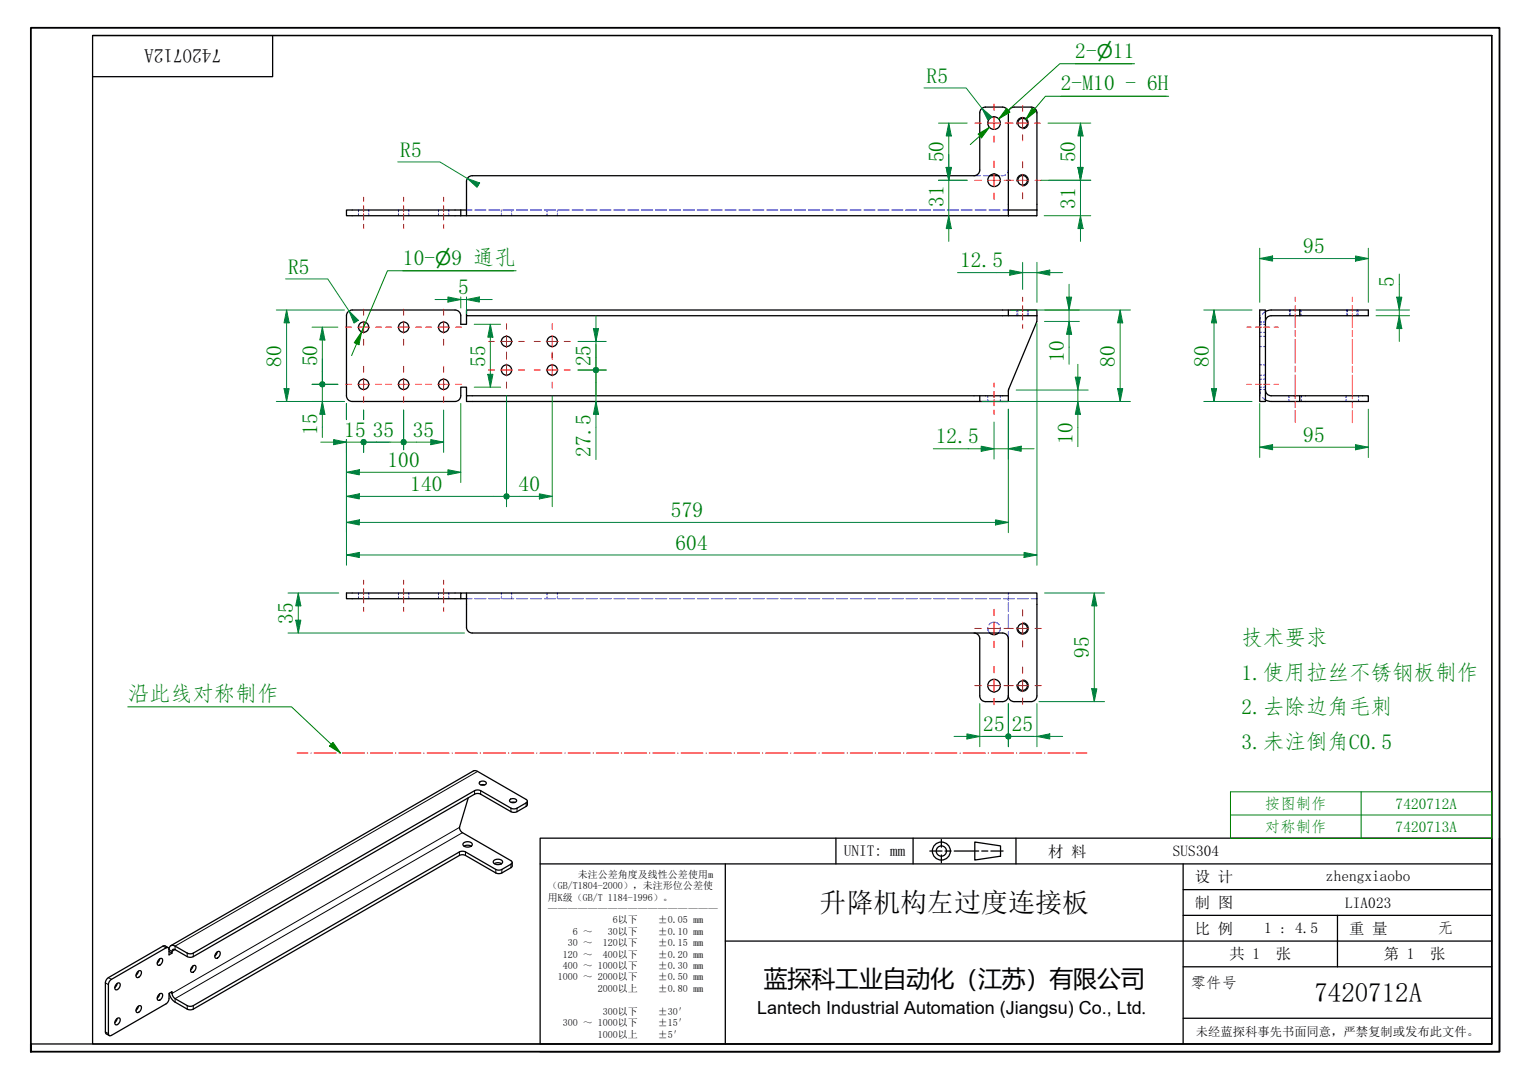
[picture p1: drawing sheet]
<svg xmlns="http://www.w3.org/2000/svg" width="297mm" height="210mm" viewBox="0 0 297 210" stroke-linecap="round" stroke-linejoin="round" font-family="sans-serif">
<g fill="none" stroke="#00f" stroke-width=".19">
<path d="M189.4 34.2h1.2M191.2 34.2h1.2M194.1 34.2h.3M195.5 34l-.9 .2M196 33l-.1 .6M69.7 40.8v.4M69.7 41.6v.3M71.7 40.8v.4M71.7 41.6v.3M77.5 40.8v.4M77.5 41.6v.3M79.5 40.8v.4"/>
<path d="M79.5 41.6v.3M85.2 40.8v.4M85.2 41.6v.3M87.2 40.8v.4M87.2 41.6v.3M90.7 40.8h1.1M92.3 40.8h2.2M95 40.8h2.2M97.5 40.8v.4M97.5 41.6v.3M97.7 40.8h2.2M99.5 40.8v.4"/>
<path d="M99.5 41.6v.3M100.4 40.8h2.2M103.1 40.8h2.2M105.8 40.8h2.2M106.4 40.8v.4M106.4 41.6v.3M108.4 40.8v.4M108.4 41.6v.3M108.5 40.8h2.2M111.2 40.8h2.2M113.9 40.8h2.2M116.6 40.8h2.2"/>
<path d="M119.3 40.8h2.2M122 40.8h2.2M124.7 40.8h2.2M127.4 40.8h2.2M130.1 40.8h2.2M132.8 40.8h2.2M135.5 40.8h2.2M138.2 40.8h2.2M140.9 40.8h2.2M143.6 40.8h2.2M146.3 40.8h2.2M149 40.8h2.2"/>
<path d="M151.7 40.8h2.2M154.4 40.8h2.2M157.1 40.8h2.2M159.8 40.8h2.2M162.5 40.8h2.2M165.2 40.8h2.2M167.9 40.8h2.2M170.6 40.8h2.2M173.3 40.8h2.2M176.1 40.8h2.1M178.8 40.8h2.1M181.5 40.8h2.1"/>
<path d="M184.2 40.8h2.1M186.9 40.8h2.1M189.6 40.8h2.1M192.3 40.8h2.1M195 40.8h1M192 76.9v.4M192 77.7v.3M194.5 76.9v.4M194.5 77.7v.3M197.7 60.3v.3M197.7 61v.4M197.9 60.3v.3"/>
<path d="M197.9 61v.4M199.7 60.3v.3M199.7 61v.4M199.9 60.3v.3M199.9 61v.4M244.9 75.8l.1 .8M244.9 63h.4M244.9 75.3h.4M244.9 67.4h.4M244.9 65.4h.4M244.9 72.9h.4M244.9 70.9h.4"/>
<path d="M244.9 75.7h.4M244.9 73.7h.4M244.9 64.6h.4M244.9 62.6h.4M245 61.7l-.1 .8M245.4 77.2l.6 .5M245.6 63h.4M245.6 75.3h.4M245.6 67.4h.4M245.6 65.4h.4M245.6 72.9h.4M245.6 70.9h.4"/>
<path d="M245.6 75.7h.4M245.6 73.7h.4M245.6 64.6h.4M245.6 62.6h.4M246 60.5l-.6 .5M250.6 76.9v.4M250.6 77.7v.3M250.7 60.3v.3M250.7 61v.4M250.8 60.3v.3M250.8 61v.4M252.7 60.3v.3"/>
<path d="M252.7 61v.4M252.9 60.3v.3M252.9 61v.4M253 76.9v.4M253 77.7v.3M261.7 76.9v.4M261.7 77.7v.3M261.8 60.3v.3M261.8 61v.4M262 60.3v.3M262 61v.4M263.8 60.3v.3"/>
<path d="M263.8 61v.4M264 60.3v.3M264 61v.4M264.1 76.9v.4M264.1 77.7v.3M69.7 115.3v.3M69.7 116v.4M71.7 115.3v.3M71.7 116v.4M77.5 115.3v.3M77.5 116v.4M79.5 115.3v.3"/>
<path d="M79.5 116v.4M85.2 115.3v.3M85.2 116v.4M87.2 115.3v.3M87.2 116v.4M90.7 116.4h1.1M92.3 116.4h2.2M95 116.4h2.2M97.5 115.3v.3M97.5 116v.4M97.7 116.4h2.2M99.5 115.3v.3"/>
<path d="M99.5 116v.4M100.4 116.4h2.2M103.1 116.4h2.2M105.8 116.4h2.2M106.4 115.3v.3M106.4 116v.4M108.4 115.3v.3M108.4 116v.4M108.5 116.4h2.2M111.2 116.4h2.2M113.9 116.4h2.2M116.6 116.4h2.2"/>
<path d="M119.3 116.4h2.2M122.1 116.4h2.1M124.8 116.4h2.1M127.5 116.4h2.1M130.2 116.4h2.1M132.9 116.4h2.1M135.6 116.4h2.1M138.3 116.4h2.1M141 116.4h2.1M143.7 116.4h2.1M146.4 116.4h2.2M149.1 116.4h2.2"/>
<path d="M151.8 116.4h2.2M154.5 116.4h2.2M157.2 116.4h2.2M159.9 116.4h2.2M162.6 116.4h2.2M165.3 116.4h2.2M168 116.4h2.2M170.7 116.4h2.2M173.4 116.4h2.2M176.1 116.4h2.2M178.8 116.4h2.2M181.5 116.4h2.2"/>
<path d="M184.2 116.4h2.2M186.9 116.4h2.2M189.7 116.4h2.1M192.4 116.4h2.1M195.1 116.4h2.1M196 116v.7M196 117.1v1.7M196 119.5v2.6M196 115.3v.3M196 116.4h.1M196 115.3h.1M197.8 116.4h2.1"/>
<path d="M200.5 116.4h1.1M201.6 116.4h.1M192 122l.1 .5 .3 .5M192.3 121.4a1.2 1.2 0 0 1 1.9 0M194.4 122v.5l-.3 .5M196 122.8v1.3"/>
</g>
<g fill="none" stroke="#000" stroke-width=".25">
<path d="M192.4 34.2h1.7M194.9 20.8a1.11 1.11 0 0 1 1.1 1.1M194.9 20.8h-3.3a1.11 1.11 0 0 0-1.1 1.1v11.1a1.11 1.11 0 0 1-1.1 1.2h-97.6a1.11 1.11 0 0 0-1.1 1.1v6.6M196 21.9a1.11 1.11 0 0 1 1.1-1.1h3.4a1.11 1.11 0 0 1 1.1 1.1v18.9M196 21.9v20M89.6 41.9h106.4M89.6 40.8v1.1M90.7 40.8h-23.3v1.1h22.2M196 40.8h5.6v1.1h-5.6M90.7 61.4v1.6h-1.1v-1.6a1.11 1.11 0 0 0-1.1-1.1h-20a1.11 1.11 0 0 0-1.1 1.1v15.5a1.11 1.11 0 0 0 1.1 1.1h20a1.11 1.11 0 0 0 1.1-1.1v-1.6h1.1v1.6M90.7 60.3h110.9v1.1h-110.9zM190.5 76.9v1.1h5.5v-1.1"/>
<path d="M196 76.9h-105.3v1.1h99.8M196 60.3v1.1M201.6 61.4l-.1 1.3-5.4 13-.1 1.2M244.9 60.3h1.1v17.7h-1.1zM246 75.8a1.11 1.11 0 0 0 1.1 1.1h5.6v1.1h-5.6l-1.1-.3M252.7 76.9h13.3v1.1h-13.3M252.7 60.3v1.1h-5.6a1.11 1.11 0 0 0-1.1 1.1M252.7 60.3h-5.6l-1.1 .2M252.7 60.3h13.3v1.1h-13.3M89.6 115.3h-22.2v1.1h22.2M90.7 116.4h-1.1v-1.1h112v20a1.12 1.12 0 0 1-1.1 1.1h-3.4a1.12 1.12 0 0 1-1.1-1.1M90.7 115.3v6.6a1.11 1.11 0 0 0 1.1 1.1h103.1"/>
<path d="M189.4 123a1.11 1.11 0 0 1 1.1 1.1v11.2a1.12 1.12 0 0 0 1.1 1.1h3.3M192.4 123a1.22 1.22 0 0 0 1.7 0M194.9 123a1.11 1.11 0 0 1 1.1 1.1v11.2M196 135.3a1.11 1.11 0 0 1-1.1 1.1M91 155.1l-1.6 5.6 .1 .7 .4 .4 9.4 5.5 .3 .3-.3 .4-1.9 1.1h-.8l-6.1-3.5-1-.1-51.9 29.9-1 .1-2.6-1.4-.5-.6-.1-.8-.5 .4-.1 1.2-.5 .8-10.6 6.1-.5 .1-.1-.4v-9.5l.1-.6 .5-.5 10.6-6.1h.4l.2 .4M93.2 152a.73 .73 0 0 1 .8-.2 .73 .73 0 0 1 .5 .5 .79 .79 0 0 1-1.3-.2zM93.5 152.5h.7M99.1 155.4a.73 .73 0 0 1 .8-.2 .73 .73 0 0 1 .5 .5 .79 .79 0 0 1-1.3-.2zM99.4 155.9h.7M102.5 155.7l-.1 .9-1.9 1.2-.8 .1-6.3-3.5-1-.1-54.8 31.6-1 .1-2.9-1.5-.2 .2-.1 .5-.5 .4v-1M90.1 163.8a1.13 1.13 0 0 1 1.7 .3 1.06 1.06 0 0 1-1.8 0zM90.2 164.5l.6-.2 .8 .2"/>
<path d="M96 167.3a1.12 1.12 0 0 1 1.7 .2 1.06 1.06 0 0 1-1.8 0zM96.1 167.9l.6-.2 .8 .2M99.6 167.6l-.1 .9-1.9 1.2-.8 .1-6.3-3.5-.4-.2-.6 .1-51.9 29.9-1 .1-2.6-1.4-.8-.9-.3-.9M22.7 198a.4 .4 0 0 1 .6-.1 .4 .4 0 0 1 0 .6 .63 .63 0 0 1-.9 .5v-.5zM22.7 191.2a.4 .4 0 0 1 .6-.1 .4 .4 0 0 1 0 .6 .63 .63 0 0 1-.9 .5v-.5zM22.8 197.9l-.5 .8M22.8 191.1l-.5 .8M26.8 195.6a.4 .4 0 0 1 .6-.1 .4 .4 0 0 1 .1 .6 .63 .63 0 0 1-1 .6v-.5zM26.8 188.8a.4 .4 0 0 1 .6-.1 .4 .4 0 0 1 .1 .6 .63 .63 0 0 1-1 .6v-.6zM26.9 195.6l-.5 .8M26.9 188.8l-.5 .8M30.9 193.2a.4 .4 0 0 1 .6-.1 .4 .4 0 0 1 .1 .6 .63 .63 0 0 1-1 .6v-.5z"/>
<path d="M30.9 186.4a.4 .4 0 0 1 .6-.1 .4 .4 0 0 1 .1 .6 .63 .63 0 0 1-1 .6v-.5zM31 193.2l-.4 .8M31 186.4l-.4 .8M32.7 184.2l-.7-.4-.3 .1-10.6 6.1-.4 .4-.2 .6v9.6l.1 .2 .6 .5M32.9 184.9l.5 .3M33.2 183.8l58.8-34h.4l.4 .1 9.7 5.7v.2l-.2 .3-1.8 1-.8 .1-6.3-3.5-1-.1-54.8 31.6-.6 .2-.4-.1-2.6-1.4a.72 .72 0 0 0-.8-.1 .72 .72 0 0 0-.3 .8M37.4 187.8a.4 .4 0 0 1 .6-.1 .4 .4 0 0 1 .1 .6 .63 .63 0 0 1-1 .5v-.5zM37.5 187.7l-.5 .8M42.1 185.1a.4 .4 0 0 1 .6-.1 .4 .4 0 0 1 .1 .6 .63 .63 0 0 1-1 .5v-.5zM42.2 185l-.4 .8"/>
<circle cx="193.2" cy="23.9" r="1.22"/>
<circle cx="193.2" cy="35" r="1.22"/>
<circle cx="198.8" cy="23.9" r=".93"/>
<circle cx="198.8" cy="35" r=".93"/>
<circle cx="70.7" cy="63.6" r="1"/>
<circle cx="70.7" cy="74.7" r="1"/>
<circle cx="78.5" cy="63.6" r="1"/>
<circle cx="78.5" cy="74.7" r="1"/>
<circle cx="86.2" cy="74.7" r="1"/>
<circle cx="86.2" cy="63.6" r="1"/>
<circle cx="98.5" cy="66.4" r="1"/>
<circle cx="98.5" cy="71.9" r="1"/>
<circle cx="107.4" cy="71.9" r="1"/>
<circle cx="107.4" cy="66.4" r="1"/>
<circle cx="193.2" cy="133.3" r="1.22"/>
<circle cx="198.8" cy="122.1" r=".93"/>
<circle cx="198.8" cy="133.3" r=".93"/>
</g>
<g fill="none" stroke="#000" stroke-width=".19">
<path d="M197.7 35.2a1.11 1.11 0 0 1 .9-1.3 1.11 1.11 0 0 1 1.3 .9 1.11 1.11 0 0 1-.9 1.3M197.7 24.1a1.11 1.11 0 0 1 .9-1.3 1.11 1.11 0 0 1 1.3 .9 1.11 1.11 0 0 1-.9 1.3M199 121a1.11 1.11 0 0 1 .9 1.3 1.11 1.11 0 0 1-1.3 .9 1.11 1.11 0 0 1-.9-1.3M199 132.2a1.11 1.11 0 0 1 .9 1.2 1.11 1.11 0 0 1-1.3 .9 1.11 1.11 0 0 1-.9-1.2M92.3 153.7v.7M92.8 149.9l-58.8 34v.7l-.6 .3-.5-.3M93.4 153.7v.7M99.3 157.1v.7M100.5 157.1v.7M102.3 156.1v.6M89.3 165.6v.7M89.3 160.8l-55.9 32.3-.2-.2"/>
<path d="M89.9 161.8l-55.9 32.3v.7M90.5 165.6v.7M96.4 169v.7M97.6 169v.7M99.3 168v.6M20.5 191l.6 .4M21.1 190l.6 .3M31.7 183.9l.6 .3M36.4 185.2v.7M36.4 195.4v.7M37.6 185.2v.7M37.6 195.4v.7"/>
<path d="M20.5 200.6l.6 .3"/>
</g>
<path d="M6 204.4v-1.5v1.5M6 202.9v-197.5h285.5v199h-285.5" fill="none" stroke="#000" stroke-width=".35"/>
<path d="M18 6.9h272v196h-272zM18 6.9h272M53 6.9v8h-35M290 6.9v196h-284" fill="none" stroke="#000" stroke-width=".25"/>
<g fill="none" stroke="#000" stroke-width=".25">
<path d="M105 162.9h185v40h-185zM105 167.9h185M141 167.9v35M162.5 162.9v5M177.5 162.9v5M180.8 165.4h2.3M183 163.2v1.5M183 166.2v1.5M183.7 165.4h1.2M185.5 165.4h4.8M189.5 163.7l5 .7v2l-5 .8zM190.8 165.4h1.2"/>
<path d="M192.6 165.4h2.4M197.5 162.9v5M230 167.9v35M230 177.9h60M230 172.9h60M260 177.9v10M291.5 162.9v41.5h-186.5M141 182.9h149M230 197.9h60M230 187.9h60"/>
<circle cx="183" cy="165.4" r="1.75"/>
<circle cx="183" cy="165.4" r="1"/>
</g>
<g fill="none" stroke="#f00" stroke-width=".19">
<path d="M57.7 146.4h2.2M60.4 146.4h.1M61 146.4h4.4M65.9 146.4h.1M66.5 146.4h4.4M71.4 146.4h.1M72 146.4h4.3M76.9 146.4h.1M77.5 146.4h4.3M82.4 146.4h.1M83 146.4h4.3M87.9 146.4h.1"/>
<path d="M88.5 146.4h4.3M93.3 146.4h.1M94 146.4h4.3M98.8 146.4h.1M99.5 146.4h4.3M104.3 146.4h.1M104.9 146.4h4.4M109.8 146.4h.1M110.4 146.4h4.3M115.3 146.4h.1M115.9 146.4h4.3M120.8 146.4h.1"/>
<path d="M121.4 146.4h4.3M126.3 146.4h.1M126.9 146.4h4.3M131.7 146.4h.1M132.4 146.4h4.3M137.2 146.4h.1M137.9 146.4h4.3M142.7 146.4h.1M143.3 146.4h4.4M148.2 146.4h.1M148.8 146.4h4.3M153.7 146.4h.1"/>
<path d="M154.3 146.4h4.3M159.2 146.4h.1M159.8 146.4h4.3M164.7 146.4h.1M165.3 146.4h4.3M170.1 146.4h.1M170.8 146.4h4.3M175.6 146.4h.1M176.3 146.4h4.3M181.1 146.4h.1M181.7 146.4h4.4M186.6 146.4h.1"/>
<path d="M187.2 146.4h4.3M192.1 146.4h.1M192.7 146.4h4.3M197.6 146.4h.1M198.2 146.4h4.3M203.1 146.4h.1M203.7 146.4h4.3M208.5 146.4h.1M209.2 146.4h2.1"/>
</g>
<g fill="none" stroke="#f00" stroke-width=".19">
<path d="M189.5 23.9h1.3M189.5 35h1.3M192 23.9h2.5M192 35h2.5M193.2 20.2v1.2M193.2 22.7v2.5M193.2 26.4v1.2M193.2 31.3v1.3M193.2 33.8v2.5M193.2 37.5v1.3M195.2 35h1.8M195.4 23.9h1.6"/>
<path d="M197.6 35h2.4M197.7 23.9h2.2M198.8 20.5v1.1M198.8 22.8v2.3M198.8 26.2v1.2M198.8 31.4v1.2M198.8 33.8v2.4M198.8 37.4v1.2M201.1 23.9h1.1M201.2 35h1.2M67.2 63.6h1.2M67.2 74.7h1.2"/>
<path d="M69.5 63.6h2.4M69.5 74.7h2.4M70.7 60.1v1.2M70.7 62.4v2.4M70.7 65.9v1.2M70.7 71.2v1.2M70.7 73.5v2.4M70.7 77v1.2M73 63.6h1.2M73 74.7h1.2M75 63.6h1.1M75 74.7h1.1"/>
<path d="M77.3 63.6h2.3M77.3 74.7h2.3M78.5 60.1v1.2M78.5 62.4v2.4M78.5 65.9v1.2M78.5 71.2v1.2M78.5 73.5v2.4M78.5 77v1.2M80.8 63.6h1.2M80.8 74.7h1.2M82.7 63.6h1.2M82.7 74.7h1.2"/>
<path d="M85.1 63.6h2.3M85.1 74.7h2.3M86.2 60.1v1.2M86.2 62.4v2.4M86.2 65.9v1.2M86.2 71.2v1.2M86.2 73.5v2.4M86.2 77v1.2M88.6 63.6h1.1M88.6 74.7h1.1M193.2 118.4v1.3M198.8 118.5v1.2"/>
<path d="M189.5 122.1h1.3M189.5 133.3h1.3M192 122.1h2.5M192 133.3h2.5M193.2 120.9v2.5M193.2 124.6v1.3M193.2 129.5v1.3M193.2 132v2.5M193.2 135.7v1.3M195.2 122.1h1.8M195.2 133.3h1.8M197.6 122.1h2.4"/>
<path d="M197.6 133.3h2.4M198.8 120.9v2.4M198.8 124.5v1.3M198.8 129.6v1.2M198.8 132v2.5M198.8 135.7v1.2M201.2 122.1h1.2M201.2 133.3h1.2"/>
</g>
<path d="M198.8 57.8v.8M198.8 59.4v1.2M193.2 74.4v.9M193.2 76.1v1.2M193.2 77.7v1.2M193.2 79.7v.8M198.8 61v1.2M198.8 63v.9" fill="none" stroke="#f00" stroke-width=".19"/>
<path d="M210 41.9v2.5" fill="none" stroke="#00803f" stroke-width=".19"/>
<path d="M210 41.9l.5 2.5h-1z" fill="#00803f"/>
<path d="M210 32.5v2.5M210 41.9l.5 2.5h-1z" fill="none" stroke="#00803f" stroke-width=".19"/>
<path d="M209.5 32.5h1l-.5 2.5z" fill="#00803f"/>
<path d="M203.9 35h8.1M209.5 32.5h1l-.5 2.5zM210 30v11.9M203 41.9h9M210 44.4v2.5" fill="none" stroke="#00803f" stroke-width=".19"/>
<path d="M209.5 32.5h1l-.5 2.5z" fill="#00803f"/>
<path d="M209.5 32.5h1l-.5 2.5zM210 23.9v2.5" fill="none" stroke="#00803f" stroke-width=".19"/>
<path d="M210 23.9l.5 2.5h-1z" fill="#00803f"/>
<path d="M202.4 35h9.6M203.7 23.9h8.3M210 23.9l.5 2.5h-1zM210 26.4v6.1" fill="none" stroke="#00803f" stroke-width=".19"/>
<path d="M206.2 18.7h21M201 21.3l-1.6 1.9" fill="none" stroke="#008000" stroke-width=".19"/>
<path d="M200.6 21l.8 .6-2 1.6z" fill="#008000"/>
<path d="M209 12.4h11.5M226.7 18.7h-23.5l-2.2 2.6M196 21.4l-1.9 1.7M200.6 21l.8 .6-2 1.6z" fill="none" stroke="#008000" stroke-width=".19"/>
<path d="M195.7 21.1l.6 .7-2.2 1.3z" fill="#008000"/>
<path d="M192.3 24.7l-1.8 1.7M195.7 21.1l.6 .7-2.2 1.3z" fill="none" stroke="#008000" stroke-width=".19"/>
<path d="M190.1 26.1l2.2-1.4-1.5 2.1z" fill="#008000"/>
<path d="M220 12.4h-14l-11.9 10.7M190.1 26.1l2.2-1.4-1.5 2.1zM190.5 26.4l-1.9 1.7" fill="none" stroke="#008000" stroke-width=".19"/>
<path d="M188 143.1h2.5" fill="none" stroke="#00803f" stroke-width=".19"/>
<path d="M188 142.6l2.5 .5-2.5 .5z" fill="#00803f"/>
<path d="M188 142.6l2.5 .5-2.5 .5zM196.6 143.1h1.9" fill="none" stroke="#00803f" stroke-width=".19"/>
<circle cx="196" cy="143.1" r=".62" fill="#00803f"/>
<path d="M190.5 136.8v8.3M196 136.8v8.3M185.5 143.1h2.5M190.5 143.1h5.5M198.5 143.1h2.5" fill="none" stroke="#00803f" stroke-width=".19"/>
<circle cx="196" cy="143.1" r=".62" fill="#00803f"/>
<path d="M201.6 143.1h2.5" fill="none" stroke="#00803f" stroke-width=".19"/>
<path d="M201.6 143.1l2.5-.5v1z" fill="#00803f"/>
<path d="M196.3 53h2.5M196 136.8v8.3M201.6 136.8v8.3M191 143.1h2.5M196 143.1h5.6M201.6 143.1l2.5-.5v1zM204.1 143.1h2.5" fill="none" stroke="#00803f" stroke-width=".19"/>
<path d="M196.3 52.5l2.5 .5-2.5 .5z" fill="#00803f"/>
<path d="M196.3 52.5l2.5 .5-2.5 .5zM201.6 53h2.5" fill="none" stroke="#00803f" stroke-width=".19"/>
<path d="M201.6 53l2.5-.5v1z" fill="#00803f"/>
<path d="M186.1 53h10.2M198.8 53h2.8M198.8 51v5.3M201.6 53l2.5-.5v1zM201.6 51v7.8M204.1 53h2.5M190.7 87.2h2.5" fill="none" stroke="#00803f" stroke-width=".19"/>
<path d="M190.7 86.7l2.5 .5-2.5 .5z" fill="#00803f"/>
<path d="M190.7 86.7l2.5 .5-2.5 .5zM196 87.2h2.5" fill="none" stroke="#00803f" stroke-width=".19"/>
<path d="M196 87.2l2.5-.5v1z" fill="#00803f"/>
<path d="M196 79.5v9.7M64.9 85.9h2.5M181.4 87.2h9.3M193.2 87.2h2.8M193.2 82v7.2M196 87.2l2.5-.5v1zM198.5 87.2h2.5" fill="none" stroke="#00803f" stroke-width=".19"/>
<path d="M64.9 85.4l2.5 .5-2.5 .5z" fill="#00803f"/>
<path d="M64.9 85.4l2.5 .5-2.5 .5zM71.3 85.9h1.9" fill="none" stroke="#00803f" stroke-width=".19"/>
<circle cx="70.7" cy="85.9" r=".62" fill="#00803f"/>
<path d="M67.4 78.4v3.2M70.7 79.7v1.9M62.4 85.9h2.5M67.4 85.9h3.3M67.4 85.4v2.5M70.7 85.4v2.5M71.3 85.9h4.4" fill="none" stroke="#00803f" stroke-width=".19"/>
<circle cx="70.7" cy="85.9" r=".62" fill="#00803f"/>
<path d="M76 85.9h1.8" fill="none" stroke="#00803f" stroke-width=".19"/>
<circle cx="78.5" cy="85.9" r=".63" fill="#00803f"/>
<path d="M70.7 79.7v1.9M78.5 79.7v7.7M70.7 85.4v2.5M73.2 85.9h2.8M79.1 85.9h1.9" fill="none" stroke="#00803f" stroke-width=".19"/>
<circle cx="78.5" cy="85.9" r=".62" fill="#00803f"/>
<path d="M83.7 85.9h2.5" fill="none" stroke="#00803f" stroke-width=".19"/>
<path d="M83.7 85.4l2.5 .5-2.5 .5z" fill="#00803f"/>
<path d="M62.7 78v2.5M78.5 79.7v7.7M86.2 79.7v8.2M81 85.9h2.7M83.7 85.4l2.5 .5-2.5 .5z" fill="none" stroke="#00803f" stroke-width=".19"/>
<path d="M62.7 78l.5 2.5h-1z" fill="#00803f"/>
<path d="M62.7 78l.5 2.5h-1zM62.7 72.2v1.9" fill="none" stroke="#00803f" stroke-width=".19"/>
<circle cx="62.7" cy="74.7" r=".62" fill="#00803f"/>
<path d="M60.7 78h6.3M60.7 74.7h5M62.7 69.7v4.4M62.7 74.7v3.3M62.7 80.5v4.5" fill="none" stroke="#00803f" stroke-width=".19"/>
<circle cx="62.7" cy="74.7" r=".62" fill="#00803f"/>
<path d="M62.7 63.6v2.5" fill="none" stroke="#00803f" stroke-width=".19"/>
<path d="M62.7 63.6l.5 2.5h-1z" fill="#00803f"/>
<path d="M60.7 74.7h5M60.7 63.6h5M62.7 63.6l.5 2.5h-1zM62.7 66.1v6.1" fill="none" stroke="#00803f" stroke-width=".19"/>
<path d="M78.3 52.6h22M70.3 64.5l-1 2.3" fill="none" stroke="#008000" stroke-width=".19"/>
<path d="M70.3 64.5l-.5 2.5-.9-.4z" fill="#008000"/>
<path d="M99.8 52.6h-24.5l-5 11.9 .8-1.8M69.3 66.8l-1 2.3M70.3 64.5l-.5 2.5-.9-.4z" fill="none" stroke="#008000" stroke-width=".19"/>
<path d="M67.4 91.8h2.5" fill="none" stroke="#00803f" stroke-width=".19"/>
<path d="M67.4 91.8l2.5-.5v1z" fill="#00803f"/>
<path d="M67.4 91.8l2.5-.5v1zM87.1 91.8h2.5" fill="none" stroke="#00803f" stroke-width=".19"/>
<path d="M87.1 91.3l2.5 .5-2.5 .5z" fill="#00803f"/>
<path d="M55.7 60.3v2.5M67.4 78.4v3.2M89.6 78.4v15.4M67.4 85.4v8.4M69.9 91.8h17.2M87.1 91.3l2.5 .5-2.5 .5z" fill="none" stroke="#00803f" stroke-width=".19"/>
<path d="M55.7 60.3l.5 2.5h-1z" fill="#00803f"/>
<path d="M55.7 60.3l.5 2.5h-1zM55.7 75.5v2.5" fill="none" stroke="#00803f" stroke-width=".19"/>
<path d="M55.2 75.5h1l-.5 2.5z" fill="#00803f"/>
<path d="M53.7 78h13.3M53.7 60.3h13.3M55.2 75.5h1l-.5 2.5zM55.7 62.8v12.7M95.3 63v2.5" fill="none" stroke="#00803f" stroke-width=".19"/>
<path d="M95.3 63l.5 2.5h-1z" fill="#00803f"/>
<path d="M95.3 63l.5 2.5h-1zM95.3 72.8v2.5" fill="none" stroke="#00803f" stroke-width=".19"/>
<path d="M94.8 72.8h1l-.5 2.5z" fill="#00803f"/>
<path d="M92.2 75.3h5.1M92.2 63h5.1M94.8 72.8h1l-.5 2.5zM95.3 65.5v7.3M67.4 101.5h2.5" fill="none" stroke="#00803f" stroke-width=".19"/>
<path d="M67.4 101.5l2.5-.5v1z" fill="#00803f"/>
<path d="M67.4 101.5l2.5-.5v1zM193.5 101.5h2.5" fill="none" stroke="#00803f" stroke-width=".19"/>
<path d="M193.5 101l2.5 .5-2.5 .5z" fill="#00803f"/>
<path d="M67.4 78.4v3.2M196 79.5v24M67.4 85.4v18.1M67.4 107.9h2.5M69.9 101.5h123.6M193.5 101l2.5 .5-2.5 .5z" fill="none" stroke="#00803f" stroke-width=".19"/>
<path d="M67.4 107.9l2.5-.5v1z" fill="#00803f"/>
<path d="M67.4 107.9l2.5-.5v1zM199.1 107.9h2.5" fill="none" stroke="#00803f" stroke-width=".19"/>
<path d="M199.1 107.4l2.5 .5-2.5 .5z" fill="#00803f"/>
<path d="M67.4 78.4v3.2M201.6 62.9v47M209.5 73.3v2.5M67.4 85.4v24.5M69.9 107.9h129.2M199.1 107.4l2.5 .5-2.5 .5z" fill="none" stroke="#00803f" stroke-width=".19"/>
<path d="M209 73.3h1l-.5 2.5z" fill="#00803f"/>
<path d="M209 73.3h1l-.5 2.5zM209.5 78v2.5" fill="none" stroke="#00803f" stroke-width=".19"/>
<path d="M209.5 78l.5 2.5h-1z" fill="#00803f"/>
<path d="M207.8 57.8v2.5M197.5 78h14M197.5 75.8h14M209.5 78l.5 2.5h-1zM209.5 70.8v2.5M209.5 75.8v2.2M209.5 80.5v6.3" fill="none" stroke="#00803f" stroke-width=".19"/>
<path d="M207.3 57.8h1l-.5 2.5z" fill="#00803f"/>
<path d="M207.3 57.8h1l-.5 2.5zM207.8 62.5v2.5" fill="none" stroke="#00803f" stroke-width=".19"/>
<path d="M207.8 62.5l.5 2.5h-1z" fill="#00803f"/>
<path d="M207.8 55.3v2.5M203.1 62.5h6.7M203.1 60.3h6.7M207.8 62.5l.5 2.5h-1zM207.8 60.3v2.2M207.8 65v5.8M217.8 60.3v2.5" fill="none" stroke="#00803f" stroke-width=".19"/>
<path d="M217.8 60.3l.5 2.5h-1z" fill="#00803f"/>
<path d="M217.8 60.3l.5 2.5h-1zM217.8 75.5v2.5" fill="none" stroke="#00803f" stroke-width=".19"/>
<path d="M217.3 75.5h1l-.5 2.5z" fill="#00803f"/>
<path d="M87.1 58.2h2.5M190.9 78h2.2M193.3 78h26.5M196.4 60.3h2.3M198.9 60.3h20.9M217.3 75.5h1l-.5 2.5zM217.8 62.8v12.7" fill="none" stroke="#00803f" stroke-width=".19"/>
<path d="M87.1 57.7l2.5 .5-2.5 .5z" fill="#00803f"/>
<path d="M87.1 57.7l2.5 .5-2.5 .5zM90.7 58.2h2.5" fill="none" stroke="#00803f" stroke-width=".19"/>
<path d="M90.7 58.2l2.5-.5v1z" fill="#00803f"/>
<path d="M84.6 58.2h2.5M89.6 58.2h1.1M89.6 57.7v2.2M90.7 58.2l2.5-.5v1zM90.7 57.7v3.3M93.2 58.2h2.5M212.7 115.3v2.5" fill="none" stroke="#00803f" stroke-width=".19"/>
<path d="M212.7 115.3l.5 2.5h-1z" fill="#00803f"/>
<path d="M212.7 115.3l.5 2.5h-1zM212.7 133.9v2.5" fill="none" stroke="#00803f" stroke-width=".19"/>
<path d="M212.2 133.9h1l-.5 2.5z" fill="#00803f"/>
<path d="M58 115.3v2.5M203.1 115.3h11.6M212.7 117.8v16.1M202 136.4h12.7M212.2 133.9h1l-.5 2.5z" fill="none" stroke="#00803f" stroke-width=".19"/>
<path d="M58 115.3l.5 2.5h-1z" fill="#00803f"/>
<path d="M58 115.3l.5 2.5h-1zM58 120.5v2.5" fill="none" stroke="#00803f" stroke-width=".19"/>
<path d="M57.5 120.5h1l-.5 2.5z" fill="#00803f"/>
<path d="M236 60.3v2.5M56 115.3h9.9M58 117.8v2.7M56 123h34.3M57.5 120.5h1l-.5 2.5z" fill="none" stroke="#00803f" stroke-width=".19"/>
<path d="M239.2 153.9h50.8v9h-50.8zM239.2 158.4h50.8M264.6 153.9v9" fill="none" stroke="#008000" stroke-width=".19"/>
<path d="M236 60.3l.5 2.5h-1z" fill="#00803f"/>
<path d="M236 60.3l.5 2.5h-1zM236 75.5v2.5" fill="none" stroke="#00803f" stroke-width=".19"/>
<path d="M235.5 75.5h1l-.5 2.5z" fill="#00803f"/>
<path d="M234 60.3h9.4M234 78h9.4M235.5 75.5h1l-.5 2.5zM236 62.8v12.7M244.9 86.9h2.5" fill="none" stroke="#00803f" stroke-width=".19"/>
<path d="M244.9 86.9l2.5-.5v1z" fill="#00803f"/>
<path d="M244.9 86.9l2.5-.5v1zM263.5 86.9h2.5" fill="none" stroke="#00803f" stroke-width=".19"/>
<path d="M263.5 86.4l2.5 .5-2.5 .5z" fill="#00803f"/>
<path d="M90.8 34.7l2.2 1.3M244.9 78.4v10.5M266 79.5v9.4M247.4 86.9h16.1M263.5 86.4l2.5 .5-2.5 .5z" fill="none" stroke="#00803f" stroke-width=".19"/>
<g fill="none" stroke="#f00" stroke-width=".19">
<path d="M70.7 38.3v.8M70.7 40v1.2M78.5 38.3v.8M78.5 40v1.2M86.2 38.3v.8M86.2 40v1.2M70.7 41.6v1.2M70.7 43.6v.8M78.5 41.6v1.2M78.5 43.6v.8M86.2 41.6v1.2M86.2 43.6v.8"/>
<path d="M251.8 57.8v.8M251.8 59.4v1.2M262.9 57.8v.8M262.9 59.4v1.2M242.4 63.6h.8M242.4 74.7h.8M244.1 63.6h1.2M244.1 74.7h1.2M245.6 63.6h1.2M245.6 74.7h1.2M247.7 63.6h.8M247.7 74.7h.8"/>
<path d="M251.8 61v2.7M251.8 64.2v1.2M251.8 66v4.6M251.8 71.1v1.2M251.8 72.9v4.6M251.8 78.1v1.1M251.8 79.8v2.3M262.9 61v2.7M262.9 64.2v1.2M262.9 66v4.6M262.9 71.2v1.1M262.9 72.9v4.6"/>
<path d="M262.9 78.1v1.2M262.9 79.8v2.4M70.7 112.8v.8M70.7 114.4v1.2M70.7 116v1.2M70.7 118v.9M78.5 112.8v.8M78.5 114.4v1.2M78.5 116v1.2M78.5 118v.9M86.2 112.8v.8M86.2 114.4v1.2"/>
<path d="M86.2 116v1.2M86.2 118v.9"/>
</g>
<path d="M90.8 34.7l2.4 .9-.5 .8z" fill="#00803f"/>
<path d="M77.3 31.5h8.2l5.3 3.2M90.8 34.7l2.4 .9-.5 .8zM91.8 35.3l1.2 .7M67.8 60.4l1.4 2.1" fill="none" stroke="#00803f" stroke-width=".19"/>
<path d="M67.8 60.4l1.8 1.8-.8 .6z" fill="#00803f"/>
<path d="M190.9 21.1l1.5 1.9M55.5 54.2h8.2l4.1 6.2M67.8 60.4l1.8 1.8-.8 .6zM68.5 61.4l.7 1.1" fill="none" stroke="#00803f" stroke-width=".19"/>
<path d="M190.9 21.1l1.9 1.6-.8 .6z" fill="#00803f"/>
<path d="M179.6 17.1h8.2l3.1 4M190.9 21.1l1.9 1.6-.8 .6zM191.6 21.9l.8 1.1" fill="none" stroke="#00803f" stroke-width=".19"/>
<path d="M64.4 144.6l1.8 1.8" fill="none" stroke="#008000" stroke-width=".19"/>
<path d="M64.7 144.3l1.5 2.1-2.2-1.4z" fill="#008000"/>
<path d="M24.8 137.4h31.9l7.7 7.2M64.7 144.3l1.5 2.1-2.2-1.4z" fill="none" stroke="#008000" stroke-width=".19"/>
<path d="M244.9 50.3h2.5" fill="none" stroke="#00803f" stroke-width=".19"/>
<path d="M244.9 50.3l2.5-.5v1z" fill="#00803f"/>
<path d="M244.9 50.3l2.5-.5v1zM263.5 50.3h2.5" fill="none" stroke="#00803f" stroke-width=".19"/>
<path d="M263.5 49.8l2.5 .5-2.5 .5z" fill="#00803f"/>
<path d="M244.9 48.3v10.5M247.4 50.3h16.1M263.5 49.8l2.5 .5-2.5 .5zM266 48.3v10.5M272 57.8v2.5" fill="none" stroke="#00803f" stroke-width=".19"/>
<path d="M271.5 57.8h1l-.5 2.5z" fill="#00803f"/>
<path d="M271.5 57.8h1l-.5 2.5zM272 61.4v2.5" fill="none" stroke="#00803f" stroke-width=".19"/>
<path d="M272 61.4l.5 2.5h-1z" fill="#00803f"/>
<path d="M272 53.3v4.5M267.5 61.4h6.5M267.5 60.3h6.5M272 61.4l.5 2.5h-1zM272 60.3v1.1M272 63.9v2.5M67.4 96.5h2.5" fill="none" stroke="#00803f" stroke-width=".19"/>
<g fill="none" stroke="#f00" stroke-width=".19">
<path d="M95 71.9h1.1M95 66.4h1.1M97.3 71.9h2.3M97.3 66.4h2.3M98.5 62.9v1.1M98.5 65.2v2.3M98.5 68.4v1.5M98.5 70.8v2.3M98.5 74.3v1.1M100.8 71.9h1.2M100.8 66.4h1.2M103.9 71.9h1.1"/>
<path d="M103.9 66.4h1.1M106.2 71.9h2.3M106.2 66.4h2.3M107.4 62.9v1.1M107.4 65.2v2.3M107.4 68.4v1.5M107.4 70.8v2.3M107.4 74.3v1.1M109.7 71.9h1.2M109.7 66.4h1.2"/>
</g>
<path d="M67.4 96.5l2.5-.5v1z" fill="#00803f"/>
<path d="M67.4 96.5l2.5-.5v1zM96 96.5h1.8" fill="none" stroke="#00803f" stroke-width=".19"/>
<circle cx="98.5" cy="96.5" r=".63" fill="#00803f"/>
<path d="M67.4 78.4v3.2M98.5 76.9v21.6M67.4 85.4v13.1M69.9 96.5h26.1M99.1 96.5h1.9" fill="none" stroke="#00803f" stroke-width=".19"/>
<circle cx="98.5" cy="96.5" r=".63" fill="#00803f"/>
<path d="M104.9 96.5h2.5" fill="none" stroke="#00803f" stroke-width=".19"/>
<path d="M104.9 96l2.5 .5-2.5 .5z" fill="#00803f"/>
<path d="M98.5 76.9v21.6M107.4 76.9v21.6M115.9 78v2.5M101 96.5h3.9M104.9 96l2.5 .5-2.5 .5z" fill="none" stroke="#00803f" stroke-width=".19"/>
<path d="M115.9 78l.5 2.5h-1z" fill="#00803f"/>
<path d="M115.9 78l.5 2.5h-1zM115.9 69.4v1.9" fill="none" stroke="#00803f" stroke-width=".19"/>
<circle cx="115.9" cy="71.9" r=".63" fill="#00803f"/>
<path d="M112.4 71.9h5.5M115.9 66.9v2.5M115.9 71.9v6.1M115.9 80.5v8.8" fill="none" stroke="#00803f" stroke-width=".19"/>
<circle cx="115.9" cy="71.9" r=".62" fill="#00803f"/>
<path d="M115.9 63.9v2.5" fill="none" stroke="#00803f" stroke-width=".19"/>
<path d="M115.4 63.9h1l-.5 2.5z" fill="#00803f"/>
<path d="M184.4 32.5v2.5M112.4 66.4h5.5M112.4 71.9h5.5M115.4 63.9h1l-.5 2.5zM115.9 61.4v2.5M115.9 66.4v5.5M115.9 74.4v2.5" fill="none" stroke="#00803f" stroke-width=".19"/>
<path d="M183.9 32.5h1l-.5 2.5z" fill="#00803f"/>
<path d="M183.9 32.5h1l-.5 2.5zM184.4 41.9v2.5" fill="none" stroke="#00803f" stroke-width=".19"/>
<path d="M184.4 41.9l.5 2.5h-1z" fill="#00803f"/>
<path d="M182.4 35h5.6M184.4 30v11.9M184.4 41.9l.5 2.5h-1zM184.4 44.4v2.5" fill="none" stroke="#00803f" stroke-width=".19"/>
<path d="M183.9 32.5h1l-.5 2.5z" fill="#00803f"/>
<path d="M183.9 32.5h1l-.5 2.5zM184.4 23.9v2.5" fill="none" stroke="#00803f" stroke-width=".19"/>
<path d="M184.4 23.9l.5 2.5h-1z" fill="#00803f"/>
<path d="M182.4 35h5.6M182.4 23.9h5.6M184.4 23.9l.5 2.5h-1zM184.4 26.4v6.1" fill="none" stroke="#00803f" stroke-width=".19"/>
<g font-size="5.2">
<text x="159.3" y="177.3">升降机构左过度连接板</text>
<text x="255.5" y="194.8">7420712A</text>
</g>
<text font-size="4.6" x="148.5" y="191.9">蓝探科工业自动化（江苏）有限公司</text>
<g font-size="4.2" fill="#008000">
<text x="209" y="11.3">2-</text>
<text x="216.3" y="11.3">11</text>
<text x="180.1" y="16.1">R5</text>
<text x="206.2" y="17.6">2-M10 - 6H</text>
<text x="77.8" y="30.4">R5</text>
<text x="183.4" y="31.6" transform="rotate(-90 183.4 31.6)">50</text>
<text x="209" y="31.6" transform="rotate(-90 209 31.6)">50</text>
<text x="183.4" y="40.3" transform="rotate(-90 183.4 40.3)">31</text>
<text x="209" y="40.6" transform="rotate(-90 209 40.6)">31</text>
<text x="56" y="53.2">R5</text>
<text x="78.3" y="51.5">10-</text>
<text x="87.7" y="51.5">9 通孔</text>
<text x="186.6" y="51.9">12.5</text>
<text x="253.3" y="49.2">95</text>
<text x="89.1" y="57.2">5</text>
<text x="271" y="55.9" transform="rotate(-90 271 55.9)">5</text>
<text x="54.7" y="71.2" transform="rotate(-90 54.7 71.2)">80</text>
<text x="61.6" y="71.2" transform="rotate(-90 61.6 71.2)">50</text>
<text x="94.3" y="71.2" transform="rotate(-90 94.3 71.2)">55</text>
<text x="114.8" y="71.2" transform="rotate(-90 114.8 71.2)">25</text>
<text x="206.8" y="70.3" transform="rotate(-90 206.8 70.3)">10</text>
<text x="216.7" y="71.2" transform="rotate(-90 216.7 71.2)">80</text>
<text x="235" y="71.2" transform="rotate(-90 235 71.2)">80</text>
<text x="61.6" y="84.5" transform="rotate(-90 61.6 84.5)">15</text>
<text x="66.9" y="84.9">15</text>
<text x="72.5" y="84.9">35</text>
<text x="80.3" y="84.9">35</text>
<text x="114.8" y="88.8" transform="rotate(-90 114.8 88.8)">27.5</text>
<text x="181.9" y="86.2">12.5</text>
<text x="208.5" y="86.3" transform="rotate(-90 208.5 86.3)">10</text>
<text x="253.3" y="85.9">95</text>
<text x="75.3" y="90.8">100</text>
<text x="79.8" y="95.4">140</text>
<text x="100.8" y="95.4">40</text>
<text x="130.4" y="100.5">579</text>
<text x="131.3" y="106.8">604</text>
<text x="57" y="121.2" transform="rotate(-90 57 121.2)">35</text>
<text x="241.3" y="125.4">技术要求</text>
<text x="211.7" y="127.9" transform="rotate(-90 211.7 127.9)">95</text>
<text x="24.8" y="136.3">沿此线对称制作</text>
<text x="241.3" y="132.1">1.使用拉丝不锈钢板制作</text>
<text x="191.1" y="142.1">25</text>
<text x="196.7" y="142.1">25</text>
<text x="241.3" y="138.8">2.去除边角毛刺</text>
<text x="241.3" y="145.5">3.未注倒角C0.5</text>
</g>
<text font-size="3.7" x="43" y="9.6" transform="rotate(180 43 9.6)">7420712A</text>
<g font-size="3.7" fill="#008000">
<text x="213.2" y="11.3">⌀</text>
<text x="84.6" y="51.5">⌀</text>
</g>
<text font-size="3.5" x="147.2" y="197.1">Lantech Industrial Automation (Jiangsu) Co., Ltd.</text>
<g font-size="3" fill="#008000">
<text x="245.9" y="157.2">按图制作</text>
<text x="245.9" y="161.7">对称制作</text>
<text x="271.3" y="157.2">7420712A</text>
<text x="271.3" y="161.7">7420713A</text>
</g>
<g font-size="3">
<text x="164" y="166.4">UNIT: mm</text>
<text x="203.8" y="166.5">材 料</text>
<text x="228" y="166.4">SUS304</text>
<text x="232.3" y="171.5">设 计</text>
<text x="257.8" y="171.2">zhengxiaobo</text>
<text x="232.3" y="176.5">制 图</text>
<text x="261.5" y="176.4">LIA023</text>
<text x="232.3" y="181.5">比 例</text>
<text x="245.8" y="181.4">1 : 4.5</text>
<text x="262.3" y="181.5">重 量</text>
<text x="279.5" y="181.4">无</text>
<text x="231.5" y="192">零件号</text>
<text x="239" y="186.5">共 1</text>
<text x="248" y="186.5">张</text>
<text x="269" y="186.5">第 1</text>
<text x="278" y="186.5">张</text>
</g>
<text font-size="2.4" x="232.5" y="201.3">未经蓝探科事先书面同意，严禁复制或发布此文件。</text>
<g font-size="1.9">
<text x="106.5" y="172.8">（GB/T1804-2000），未注形位公差使</text>
<text x="112.3" y="170.6">未注公差角度及线性公差使用m</text>
<text x="106.5" y="175">用K级（GB/T 1184-1996）。</text>
<text x="106.5" y="177.2">—————————————————</text>
<text x="119.1" y="179.5">6以下</text>
<text x="127.9" y="179.5">±0.05 mm</text>
<text x="110.4" y="183.9">30 ～</text>
<text x="111.4" y="181.7">6 ～</text>
<text x="117.2" y="183.9">120以下</text>
<text x="118.2" y="181.7">30以下</text>
<text x="127.9" y="181.7">±0.10 mm</text>
<text x="127.9" y="183.9">±0.15 mm</text>
<text x="108.4" y="190.6">1000 ～ 2000以下</text>
<text x="109.4" y="186.1">120 ～</text>
<text x="109.4" y="188.3">400 ～ 1000以下</text>
<text x="117.2" y="186.1">400以下</text>
<text x="127.9" y="186.1">±0.20 mm</text>
<text x="127.9" y="188.3">±0.30 mm</text>
<text x="127.9" y="190.6">±0.50 mm</text>
<text x="116.2" y="192.8">2000以上</text>
<text x="117.2" y="197.2">300以下</text>
<text x="127.9" y="192.8">±0.80 mm</text>
<text x="127.9" y="197.2">±30′</text>
<text x="109.4" y="199.4">300 ～ 1000以下</text>
<text x="116.2" y="201.7">1000以上</text>
<text x="127.9" y="199.4">±15′</text>
<text x="127.9" y="201.7">±5′</text>
</g>
</svg>
